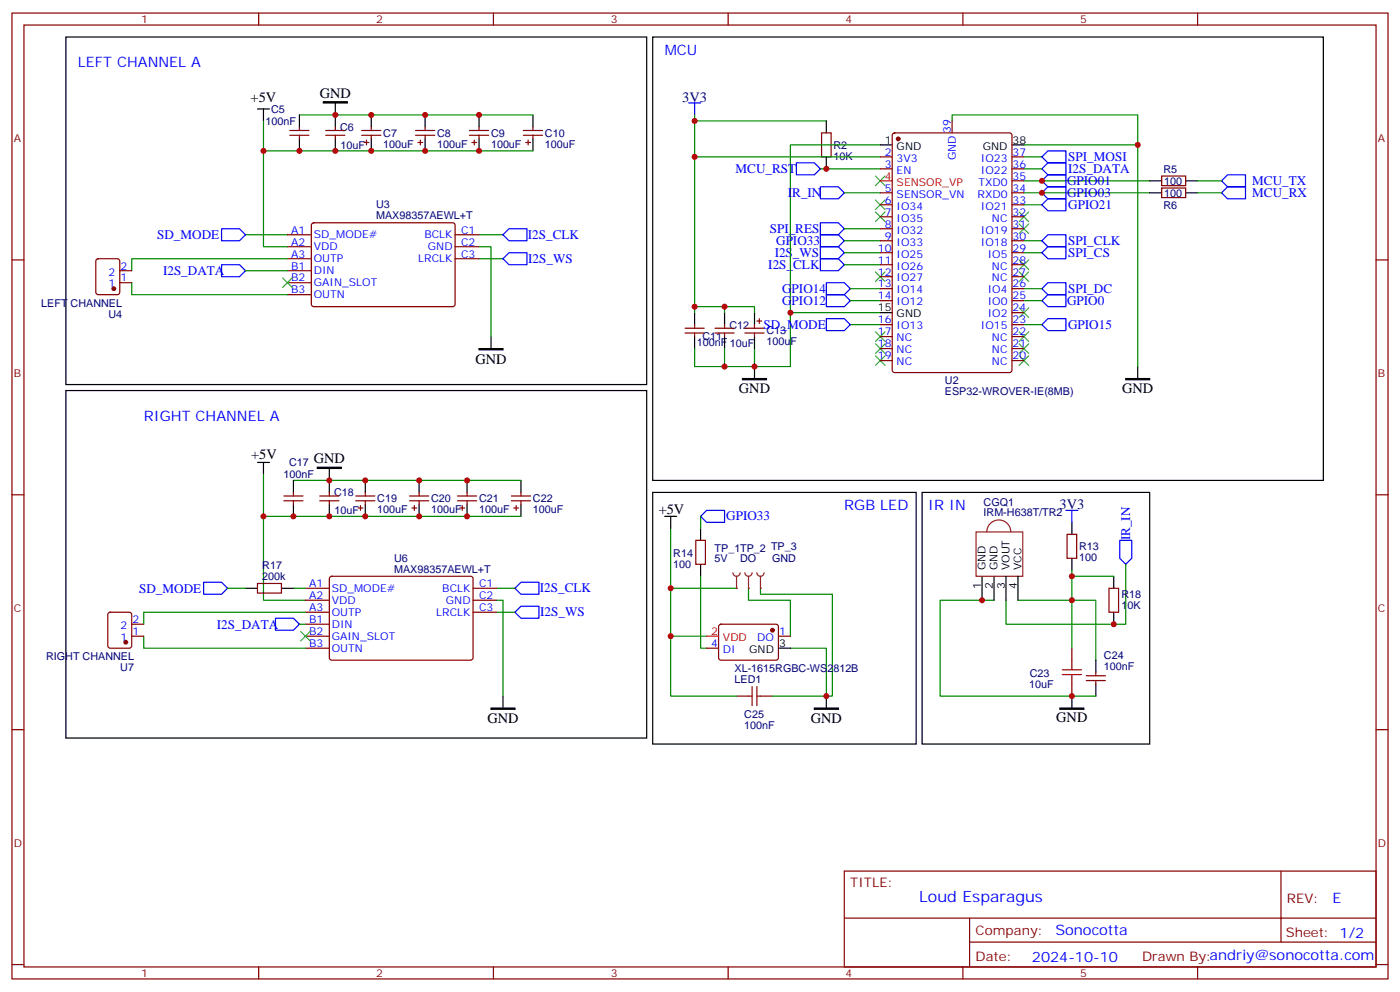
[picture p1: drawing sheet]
<svg xmlns="http://www.w3.org/2000/svg" width="412mm" height="292mm" viewBox="0 0 412 292" stroke-linecap="round" stroke-linejoin="round" font-family="sans-serif">
<g fill="none" stroke="#870000" stroke-width=".35">
<path d="M3.5 3.8h405.4v284.4h-405.4zM7.1 7.4h398.2v277.3h-398.2zM76.2 3.8v3.6M145.3 3.8v3.6M214.5 3.8v3.6M283.6 3.8v3.6M352.8 3.8v3.6M242 39.1h2.8v7.1h-2.8zM263.1 39.3l.4-.2h33.9l.6 .5 .1 69.4-.5 .6-34.1 .1-.6-.5-.1-69.4zM280.5 35.6v3.5M259.3 46.2h3.5M259.3 49.7h3.5"/>
<path d="M259.3 56.8h3.5M298.1 46.2h3.5M298.1 49.7h3.5M298.1 53.2h3.5M298.1 56.8h3.5M342.2 51.8h7v2.8h-7zM342.2 55.4h7v2.8h-7zM3.5 76.5h3.6M259.3 60.3h3.5M259.3 63.8h3.5M259.3 67.3h3.5M259.3 70.9h3.5"/>
<path d="M259.3 74.4h3.5M259.3 77.9h3.5M298.1 60.3h3.5M298.1 63.8h3.5M298.1 67.3h3.5M298.1 70.9h3.5M298.1 74.4h3.5M298.1 77.9h3.5M405.3 76.5h3.6M201.8 98h5.6M201.8 96.6h5.6M204.6 95.6v1"/>
<path d="M204.6 98v1.1M210.6 98h5.7M210.6 96.6h5.7M213.4 95.6v1M213.4 98v1.1M219.4 98h5.7M219.4 96.6h5.7M222.2 95.6v1M222.2 98v1.1M223 94.5h1.4M223.7 93.8v1.4M259.3 81.5h3.5"/>
<path d="M259.3 85h3.5M259.3 88.5h3.5M259.3 95.6h3.5M259.3 99.1h3.5M298.1 81.5h3.5M298.1 85h3.5M298.1 88.5h3.5M298.1 92h3.5M298.1 95.6h3.5M298.1 99.1h3.5M259.3 102.6h3.5M259.3 106.2h3.5"/>
<path d="M298.1 102.6h3.5M298.1 106.2h3.5M3.5 145.7h3.6M205 159.1h2.8v7h-2.8zM314.3 157.3h2.8v7.1h-2.8zM405.3 145.7h3.6M326.7 173.2h2.8v7h-2.8zM208.1 190.8h3.6M211.9 184l.5-.2h16.5l.4 .7-.1 9.4-.6 .4h-16.5l-.4-.7v-9.1zM229.3 187.3h3.5M315.7 190.8v3.5M320 198.9h5.6"/>
<path d="M322.8 197.9v1M3.5 214.8h3.6M217 204.9h3.5M224 204.9h3.5M315.7 201.4v3.5M320 200.3h5.6M322.8 200.3v1.1M405.3 214.8h3.6M248.7 256.4h156.6v28.3h-156.6zM377.3 256.5v20.8M248.7 270.3h156.5M285.6 277.3h119.6"/>
<path d="M285.6 270.3v14.1M3.5 284h3.6M76.2 284.7v3.5M145.3 284.7v3.5M214.5 284.7v3.5M283.6 284.7v3.5M352.8 284.7v3.5M405.3 284h3.6"/>
</g>
<g fill="none" stroke="#008700" stroke-width=".35">
<path d="M204.6 33.8v12.4h54.7M204.6 35.6h38.8M280.5 35.6v-1.8h54.6v74.1M204.6 46.2v45.8M241.7 49.7h17.6M248.7 56.8h10.6M259.3 42.7h-26.5v49.3M301.6 46.2h5.3M301.6 53.2h37.1M301.6 56.8h37.1M301.6 42.7h33.5M301.6 49.7h5.3"/>
<path d="M352.8 53.2h7M352.8 56.8h7M248.7 70.9h10.6M248.7 77.9h10.6M248.7 74.4h10.6M248.7 67.3h10.6M301.6 60.3h5.3M301.6 74.4h5.3M301.6 70.9h5.3M204.6 90.3h8.8v1.7M213.4 90.3h8.8v1.7M250.5 85h8.8"/>
<path d="M250.5 88.5h8.8M250.5 95.6h8.8M259.3 92h-26.5v15.9h-10.6v-5.3M301.6 85h5.3M301.6 88.5h5.3M301.6 95.6h5.3M204.6 102.6v5.3h8.8M213.4 102.6v5.3h8.8M197.6 155.5v17.7h19.4M206.4 152v3.5M197.6 173.2v31.7h19.4M206.4 169.7v21.1h1.7"/>
<path d="M220.5 173.2v3.5h12.3v10.6M224 173.2v1.7h21.2v30h-1.8M292.8 176.7h-15.9v28.2h45.9M299.9 176.7h22.9v17.6M315.7 169.7h12.4M315.7 167.9v22.9M331.6 166.1v17.7h-35.3v-7.1M197.6 187.3h10.5M232.8 190.8h10.6v14.1h-15.9"/>
</g>
<g fill="none" stroke="#000" stroke-width=".35">
<path d="M192.3 10.9h197.5v130.5h-197.5zM243.4 35.6v3.5M243.4 46.2v3.5M259.3 42.7h3.5M298.1 42.7h3.5M338.7 53.2h3.5M338.7 56.8h3.5M349.2 53.2h3.6M349.2 56.8h3.6M204.6 92v3.6M204.6 99.1v3.5M213.4 92v3.6"/>
<path d="M213.4 99.1v3.5M222.2 92v3.6M222.2 99.1v3.5M259.3 92h3.5M222.2 107.9v3.5M335.1 107.9v3.5M192.3 145h77.6v74h-77.6zM195.8 152h3.5M197.6 152v3.5M206.4 155.5v3.6M271.6 145h67.1v74h-67.1zM315.7 153.8v3.5"/>
<path d="M206.4 166.1v3.6M315.7 164.4v3.5M328.1 169.7v3.5M229.3 190.8h3.5M322.8 194.3v3.6M328.1 180.2v3.6M243.4 204.9v3.6M315.7 204.9v3.6M322.8 201.4v3.5"/>
</g>
<g fill="none" stroke="#3c3" stroke-width=".35">
<path d="M257.9 58.9l2.8 2.8M257.9 51.8l2.8 2.8M260.7 58.9l-2.8 2.8M260.7 51.8l-2.8 2.8M257.9 62.4l2.8 2.8M260.7 62.4l-2.8 2.8M300.2 65.9l2.8 2.9M300.2 62.4l2.8 2.8M300.2 76.5l2.8 2.8M303 65.9l-2.8 2.9M303 62.4l-2.8 2.8M303 76.5l-2.8 2.8"/>
<path d="M257.9 80l2.8 2.9M257.9 97.7l2.8 2.8M260.7 80l-2.8 2.9M260.7 97.7l-2.8 2.8M300.2 90.6l2.8 2.9M300.2 97.7l2.8 2.8M300.2 80l2.8 2.9M303 90.6l-2.8 2.9M303 97.7l-2.8 2.8M303 80l-2.8 2.9M257.9 104.7l2.8 2.9M257.9 101.2l2.8 2.8"/>
<path d="M260.7 104.7l-2.8 2.9M260.7 101.2l-2.8 2.8M300.2 101.2l2.8 2.8M300.2 104.7l2.8 2.9M303 101.2l-2.8 2.8M303 104.7l-2.8 2.9"/>
</g>
<g fill="none" stroke="#00f" stroke-width=".35">
<path d="M202.8 30.3h3.6M204.6 30.3v3.5M234.6 47.9h5.3l1.8 1.8-1.8 1.8h-5.3zM241.7 55h5.2l1.8 1.8-1.8 1.7h-5.2zM306.9 46.2l1.8-1.8h5.3v3.5h-5.3zM306.9 49.7l1.8-1.8h5.3v3.6h-5.3zM306.9 53.2l1.8-1.7h5.3v3.5h-5.3zM306.9 56.8l1.8-1.8h5.3v3.5h-5.3zM359.8 56.8l1.8-1.8h5.3v3.5h-5.3zM361.6 51.5h5.3v3.5h-5.3l-1.8-1.8zM241.7 65.6h5.2l1.8 1.7-1.8 1.8h-5.2zM241.7 76.2h5.2l1.8 1.7-1.8 1.8h-5.2z"/>
<path d="M241.7 72.6h5.2l1.8 1.8-1.8 1.8h-5.2zM241.7 69.1h5.2l1.8 1.8-1.8 1.7h-5.2zM306.9 60.3l1.8-1.8h5.3v3.6h-5.3zM306.9 74.4l1.8-1.8h5.3v3.6h-5.3zM306.9 70.9l1.8-1.8h5.3v3.5h-5.3zM243.4 83.2h5.3l1.8 1.8-1.8 1.7h-5.3zM243.4 86.7h5.3l1.8 1.8-1.8 1.8h-5.3zM306.9 85l1.8-1.8h5.3v3.5h-5.3zM306.9 95.6l1.8-1.8h5.3v3.5h-5.3zM306.9 88.5l1.8-1.8h5.3v3.6h-5.3zM206.4 152l1.7-1.8h5.3v3.6h-5.3zM314 150.2h3.5"/>
<path d="M315.7 150.2v3.6M329.8 159.1h3.6v5.3l-1.8 1.7-1.8-1.7z"/>
</g>
<path d="M218.7 111.4h7.1v.4h-7.1zM331.6 111.4h7.1v.4h-7.1zM239.9 208.5h7v.3h-7zM312.2 208.5h7.1v.3h-7.1z" fill="#000" stroke="#000" stroke-width=".35"/>
<path d="M259.3 53.2h3.5M208.1 187.3h3.6" fill="none" stroke="#f00" stroke-width=".35"/>
<g fill="#870000" stroke="#870000" stroke-width=".35">
<circle cx="264.6" cy="40.9" r=".53"/>
<circle cx="227.5" cy="185.5" r=".53"/>
</g>
<path d="M312.9 198.6h5.7M312.9 197.2h5.7M315.7 194.3v2.9M315.7 198.6v2.8M220.5 204.9h1M221.5 202.1v5.7M223 202.1v5.7M223 204.9h1" fill="none" stroke="#a10000" stroke-width=".35"/>
<path d="M215.9 168.6a1.06 1.06 0 0 0 1.1 1.1 1.06 1.06 0 0 0 1-1.1M217 169.7v3.5" fill="none" stroke="#8c2424" stroke-width=".35"/>
<circle cx="217" cy="173.2" r=".18" fill="#8c2424"/>
<path d="M219.4 168.6a1.06 1.06 0 0 0 1.1 1.1 1.06 1.06 0 0 0 1-1.1M220.5 169.7v3.5" fill="none" stroke="#8c2424" stroke-width=".35"/>
<circle cx="220.5" cy="173.2" r=".18" fill="#8c2424"/>
<path d="M223 168.6a1.06 1.06 0 0 0 1 1.1 1.06 1.06 0 0 0 1.1-1.1M224 169.7v3.5" fill="none" stroke="#8c2424" stroke-width=".35"/>
<circle cx="224" cy="173.2" r=".18" fill="#8c2424"/>
<g fill="none" stroke="#000" stroke-width=".35">
<path d="M19.4 10.9h171.1v102.3h-171.1zM75.8 32.1h3.6M77.6 32.1v3.5M88.2 33.8v3.6M98.8 30.3v7.1M109.4 33.8v3.6M125.2 33.8v3.6M141.1 33.8v3.6M157 33.8v3.6M88.2 40.9v3.5M98.8 40.9v3.5M109.4 40.9v3.5"/>
<path d="M125.2 40.9v3.5M141.1 40.9v3.5M157 40.9v3.5M144.6 99.1v3.5M19.4 115h171.1v102.3h-171.1zM75.8 136.1h3.6M77.6 136.1v3.6M97 137.9v7.1M86.4 141.4v3.6M86.4 148.5v3.5M97 148.5v3.5M107.6 141.4v3.6"/>
<path d="M107.6 148.5v3.5M123.5 141.4v3.6M123.5 148.5v3.5M137.6 141.4v3.6M137.6 148.5v3.5M153.5 141.4v3.6M153.5 148.5v3.5M72.3 173.2h3.5M82.9 173.2h3.5M289.3 169.7v7M292.8 169.7v7M296.3 169.7v7"/>
<path d="M299.9 169.7v7M148.2 204.9v3.6"/>
</g>
<path d="M287.5 156.6h13.8v13.1h-13.8zM290.7 156.6a3.5 3.5 0 0 1 3.5-3.5 3.5 3.5 0 0 1 3.5 3.5" fill="none" stroke="#8c2424" stroke-width=".35"/>
<g fill="none" stroke="#008700" stroke-width=".35">
<path d="M77.6 35.6v8.8h79.4M88.2 33.8h68.8M77.6 44.4v28.2h7.1M72.3 69.1h12.4M72.3 79.7h12.4M84.7 76.2h-45.9v3.5M141.1 72.6h3.5v26.5M141.1 69.1h7.1M141.1 76.2h7.1M38.8 83.2v3.5h45.9M77.6 139.7v37h12.4M77.6 152h75.9"/>
<path d="M86.4 141.4h67.1M67 173.2h5.3M86.4 173.2h3.6M146.4 176.7h1.8v28.2M146.4 173.2h5.3M42.3 187.3v3.5h47.7M88.2 183.8h1.8M90 180.2h-47.7v3.6M146.4 180.2h5.3"/>
</g>
<path d="M65.3 67.3h5.3l1.7 1.8-1.7 1.8h-5.3zM65.3 77.9h5.3l1.7 1.8-1.7 1.8h-5.3zM149.9 74.4h5.3v3.5h-5.3l-1.7-1.7zM149.9 67.3h5.3v3.6h-5.3l-1.7-1.8zM243.4 93.8h5.3l1.8 1.8-1.8 1.7h-5.3zM60 171.4h5.3l1.7 1.8-1.7 1.7h-5.3zM153.5 171.4h5.2v3.5h-5.2l-1.8-1.7zM81.1 182h5.3l1.8 1.8-1.8 1.7h-5.3zM151.7 180.2l1.8-1.7h5.2v3.5h-5.2z" fill="none" stroke="#00f" stroke-width=".35"/>
<g fill="none" stroke="#870000" stroke-width=".35">
<path d="M85.4 39.8h5.6M85.4 38.4h5.6M88.2 37.4v1M88.2 39.8v1.1M96 39.8h5.6M96 38.4h5.6M98.8 37.4v1M98.8 39.8v1.1M106.5 39.8h5.7M106.5 38.4h5.7M109.4 37.4v1M109.4 39.8v1.1"/>
<path d="M122.4 39.8h5.7M122.4 38.4h5.7M125.2 37.4v1M125.2 39.8v1.1M138.3 39.8h5.6M138.3 38.4h5.6M141.1 37.4v1M141.1 39.8v1.1M154.2 39.8h5.6M154.2 38.4h5.6M157 37.4v1M157 39.8v1.1"/>
<path d="M107.2 41.9h1.5M107.9 41.2v1.5M123.1 41.9h1.4M123.8 41.2v1.5M139 41.9h1.4M139.7 41.2v1.5M154.9 41.9h1.4M155.6 41.2v1.5M28.5 76.4l.4-.2h5.7l.6 .4 .1 9.4-.5 .7h-5.9l-.6-.4-.1-9.4zM35.3 79.7h3.5M84.7 69.1h7M84.7 72.6h7"/>
<path d="M84.7 76.2h7M84.7 79.7h7M92 65.8l.4-.2h41.2l.5 .7-.1 23.5-.7 .5-41.1-.1-.5-.6v-23.3zM134.1 69.1h7M134.1 72.6h7M134.1 76.2h7M35.3 83.2h3.5M84.7 83.2h7M84.7 86.7h7M83.6 147.4h5.7M83.6 146h5.7M86.4 145v1"/>
<path d="M86.4 147.4v1.1M94.2 147.4h5.6M94.2 146h5.6M97 145v1M97 147.4v1.1M104.8 147.4h5.6M104.8 146h5.6M105.5 149.5h1.4M106.2 148.8v1.4M107.6 145v1M107.6 147.4v1.1M120.6 147.4h5.7"/>
<path d="M120.6 146h5.7M121.4 149.5h1.4M122.1 148.8v1.4M123.5 145v1M123.5 147.4v1.1M134.8 147.4h5.6M134.8 146h5.6M135.5 149.5h1.4M136.2 148.8v1.4M137.6 145v1M137.6 147.4v1.1M150.6 147.4h5.7"/>
<path d="M150.6 146h5.7M151.3 149.5h1.5M152 148.8v1.4M153.5 145v1M153.5 147.4v1.1M75.8 171.8h7.1v2.8h-7.1zM90 173.2h7M90 176.7h7M97.2 169.9l.5-.2h41.2l.4 .7v23.5l-.7 .4h-41.2l-.4-.7v-23.2zM139.3 173.2h7.1M139.3 176.7h7.1M32 180.4l.5-.2h5.6l.7 .5v9.4l-.5 .7h-5.8l-.7-.4-.1-9.5z"/>
<path d="M38.8 183.8h3.5M38.8 187.3h3.5M90 180.2h7M90 183.8h7M90 187.3h7M90 190.8h7M139.3 180.2h7.1"/>
</g>
<path d="M95.2 30h7.1v.3h-7.1zM141.1 102.6h7.1v.4h-7.1zM93.5 137.5h7v.4h-7zM144.6 208.5h7.1v.3h-7.1z" fill="#000" stroke="#000" stroke-width=".35"/>
<path d="M83.3 81.8l2.8 2.8M86.1 81.8l-2.8 2.8M88.5 185.9l2.9 2.8M91.4 185.9l-2.9 2.8" fill="none" stroke="#3c3" stroke-width=".35"/>
<g fill="#870000" stroke="#870000" stroke-width=".35">
<circle cx="33.5" cy="85" r=".53"/>
<circle cx="37" cy="189.1" r=".53"/>
</g>
<g fill="#c00">
<circle cx="204.6" cy="35.6" r=".88"/>
<circle cx="243.4" cy="49.7" r=".88"/>
<circle cx="232.8" cy="92" r=".88"/>
<circle cx="335.1" cy="42.7" r=".88"/>
<circle cx="306.9" cy="53.2" r=".88"/>
<circle cx="306.9" cy="56.8" r=".88"/>
<circle cx="213.4" cy="90.3" r=".88"/>
<circle cx="213.4" cy="107.9" r=".88"/>
<circle cx="222.3" cy="107.9" r=".88"/>
<circle cx="204.6" cy="90.3" r=".88"/>
<circle cx="204.6" cy="46.2" r=".88"/>
<circle cx="243.4" cy="204.9" r=".88"/>
<circle cx="197.6" cy="187.3" r=".88"/>
<circle cx="197.6" cy="173.2" r=".88"/>
<circle cx="315.7" cy="204.9" r=".88"/>
<circle cx="315.7" cy="176.7" r=".88"/>
<circle cx="328.1" cy="183.8" r=".88"/>
<circle cx="315.7" cy="169.7" r=".88"/>
<circle cx="289.3" cy="176.7" r=".88"/>
<circle cx="141.1" cy="44.4" r=".88"/>
<circle cx="125.2" cy="44.4" r=".88"/>
<circle cx="141.1" cy="33.8" r=".88"/>
<circle cx="125.2" cy="33.8" r=".88"/>
<circle cx="137.6" cy="152" r=".88"/>
<circle cx="123.5" cy="152" r=".88"/>
<circle cx="137.6" cy="141.4" r=".88"/>
<circle cx="123.5" cy="141.4" r=".88"/>
<circle cx="107.6" cy="152" r=".88"/>
<circle cx="107.6" cy="141.4" r=".88"/>
<circle cx="109.4" cy="44.4" r=".88"/>
<circle cx="109.4" cy="33.8" r=".88"/>
<circle cx="97" cy="152" r=".88"/>
<circle cx="97" cy="141.4" r=".88"/>
<circle cx="98.8" cy="44.4" r=".88"/>
<circle cx="86.4" cy="152" r=".88"/>
<circle cx="98.8" cy="33.8" r=".88"/>
<circle cx="88.2" cy="44.4" r=".88"/>
<circle cx="77.6" cy="152" r=".88"/>
<circle cx="77.6" cy="44.4" r=".88"/>
</g>
<text font-size="4.6" fill="#00f" x="270.8" y="265.5">Loud Esparagus</text>
<g font-size="4.2" fill="#00f">
<text x="195.8" y="16.2">MCU</text>
<text x="22.9" y="19.7">LEFT CHANNEL A</text>
<text x="42.3" y="123.8">RIGHT CHANNEL A</text>
<text x="248.7" y="150.2">RGB LED</text>
<text x="273.4" y="150.2">IR IN</text>
<text x="392.5" y="265.7">E</text>
<text x="310.9" y="275.3">Sonocotta</text>
<text x="304" y="283.1">2024-10-10</text>
</g>
<g font-size="4.2">
<text x="73.8" y="30">+5V</text>
<text x="94.2" y="28.8">GND</text>
<text x="140.1" y="107.1">GND</text>
<text x="217.7" y="115.8">GND</text>
<text x="330.6" y="115.8">GND</text>
<text x="74" y="135">+5V</text>
<text x="92.4" y="136.3">GND</text>
<text x="194" y="151.3">+5V</text>
<text x="143.6" y="212.8">GND</text>
<text x="238.8" y="212.8">GND</text>
<text x="311.1" y="212.7">GND</text>
</g>
<g font-size="4.2" fill="#000080">
<text x="201" y="30">3V3</text>
<text x="312.1" y="149.9">3V3</text>
</g>
<g font-size="3.9" fill="#00f">
<text x="314.7" y="47.4">SPI_MOSI</text>
<text x="216.7" y="50.9">MCU_RST</text>
<text x="314.7" y="50.9">I2S_DATA</text>
<text x="232.1" y="58">IR_IN</text>
<text x="314.3" y="54.5">GPIO01</text>
<text x="314.3" y="58">GPIO03</text>
<text x="368.9" y="54.4">MCU_TX</text>
<text x="368.9" y="57.9">MCU_RX</text>
<text x="314.7" y="61.6">GPIO21</text>
<text x="46.3" y="70.4">SD_MODE</text>
<text x="155.5" y="70.3">I2S_CLK</text>
<text x="226.7" y="68.6">SPI_RES</text>
<text x="155.6" y="77.3">I2S_WS</text>
<text x="228.2" y="75.7">I2S_WS</text>
<text x="228.6" y="72.1">GPIO33</text>
<text x="314.7" y="75.6">SPI_CS</text>
<text x="314.7" y="72.1">SPI_CLK</text>
<text x="48" y="81">I2S_DATA</text>
<text x="226.3" y="79.2">I2S_CLK</text>
<text x="230.4" y="86.2">GPIO14</text>
<text x="230.4" y="89.8">GPIO12</text>
<text x="314.3" y="89.8">GPIO0</text>
<text x="314.7" y="86.2">SPI_DC</text>
<text x="224.9" y="97">SD_MODE</text>
<text x="314.6" y="96.8">GPIO15</text>
<text x="213.9" y="153.2">GPIO33</text>
<text x="332.9" y="159.1" transform="rotate(-90 332.9 159.1)">IR_IN</text>
<text x="41" y="174.5">SD_MODE</text>
<text x="159" y="174.3">I2S_CLK</text>
<text x="63.9" y="185">I2S_DATA</text>
<text x="159.1" y="181.4">I2S_WS</text>
</g>
<g font-size="3.9" fill="#800">
<text x="250.5" y="261">TITLE:</text>
<text x="379.1" y="265.7">REV:</text>
<text x="287.4" y="275.2">Company:</text>
<text x="378.7" y="275.8">Sheet: 1/2</text>
<text x="287.4" y="282.9">Date:</text>
<text x="336.4" y="283">Drawn By:andriy@sonocotta.com</text>
</g>
<g font-size="3.2" fill="#800">
<text x="41.6" y="6.8">1</text>
<text x="110.8" y="6.8">2</text>
<text x="179.9" y="6.8">3</text>
<text x="249.1" y="6.8">4</text>
<text x="318.2" y="6.8">5</text>
<text x="4.1" y="41.9">A</text>
<text x="405.9" y="41.9">A</text>
<text x="4.1" y="111.1">B</text>
<text x="405.9" y="111.1">B</text>
<text x="4.1" y="180.2">C</text>
<text x="405.9" y="180.2">C</text>
<text x="4.1" y="249.4">D</text>
<text x="405.9" y="249.4">D</text>
<text x="41.6" y="287.7">1</text>
<text x="110.8" y="287.7">2</text>
<text x="179.9" y="287.7">3</text>
<text x="249.1" y="287.7">4</text>
<text x="318.2" y="287.7">5</text>
</g>
<g font-size="3.2" fill="#000080">
<text x="79.9" y="33.2">C5</text>
<text x="78.2" y="36.7">100nF</text>
<text x="100.2" y="38.5">C6</text>
<text x="112.9" y="40.3">C7</text>
<text x="128.8" y="40.3">C8</text>
<text x="144.6" y="40.3">C9</text>
<text x="160.5" y="40.3">C10</text>
<text x="100.3" y="43.8">10uF</text>
<text x="112.9" y="43.5">100uF</text>
<text x="128.8" y="43.5">100uF</text>
<text x="144.6" y="43.5">100uF</text>
<text x="160.5" y="43.5">100uF</text>
<text x="245.5" y="47">10K</text>
<text x="245.5" y="43.8">R2</text>
<text x="342.7" y="50.8">R5</text>
<text x="343" y="54.4">100</text>
<text x="343" y="57.9">100</text>
<text x="110.8" y="64.5">MAX98357AEWL+T</text>
<text x="110.8" y="61.3">U3</text>
<text x="342.7" y="61.4">R6</text>
<text x="12.2" y="90.3">LEFT CHANNEL</text>
<text x="31.9" y="93.5">U4</text>
<text x="205.2" y="102">100nF</text>
<text x="206.9" y="100.2">C11</text>
<text x="214.9" y="96.7">C12</text>
<text x="225.8" y="101.7">100uF</text>
<text x="225.8" y="98.4">C13</text>
<text x="215" y="102">10uF</text>
<text x="278.4" y="113">U2</text>
<text x="278.4" y="116.3">ESP32-WROVER-IE(8MB)</text>
<text x="85.2" y="137.3">C17</text>
<text x="83.5" y="140.8">100nF</text>
<text x="98.4" y="146.1">C18</text>
<text x="111.1" y="147.9">C19</text>
<text x="127" y="147.9">C20</text>
<text x="141.1" y="147.9">C21</text>
<text x="157" y="147.9">C22</text>
<text x="289.7" y="148.9">CGQ1</text>
<text x="98.6" y="151.4">10uF</text>
<text x="111.1" y="151.1">100uF</text>
<text x="127" y="151.1">100uF</text>
<text x="141.1" y="151.1">100uF</text>
<text x="157" y="151.1">100uF</text>
<text x="289.7" y="152">IRM-H638T/TR2</text>
<text x="317.9" y="161.9">R13</text>
<text x="77.3" y="167.5">R17</text>
<text x="116.1" y="165.4">U6</text>
<text x="198.3" y="167.3">100</text>
<text x="198.3" y="164">R14</text>
<text x="210.5" y="165.5">5V</text>
<text x="210.5" y="162.4">TP_1TP_2 TP_3</text>
<text x="218" y="165.5">DO</text>
<text x="227.4" y="165.5">GND</text>
<text x="317.9" y="165.1">100</text>
<text x="77.3" y="170.7">200k</text>
<text x="116.1" y="168.6">MAX98357AEWL+T</text>
<text x="330.4" y="179.3">10K</text>
<text x="330.4" y="176.1">R18</text>
<text x="13.6" y="194.3">RIGHT CHANNEL</text>
<text x="35.4" y="197.6">U7</text>
<text x="216.4" y="197.9">XL-1615RGBC-WS2812B</text>
<text x="325.2" y="197.3">100nF</text>
<text x="325.2" y="194">C24</text>
<text x="216.4" y="201">LED1</text>
<text x="303.2" y="202.5">10uF</text>
<text x="303.4" y="199.3">C23</text>
<text x="219.2" y="214.6">100nF</text>
<text x="219.2" y="211.4">C25</text>
</g>
<g font-size="3.2" fill="#00f">
<text x="280.1" y="39.1" transform="rotate(-90 280.1 39.1)">39</text>
<text x="260.6" y="45.8">2</text>
<text x="264.1" y="47.6">3V3</text>
<text x="281.5" y="47.1" transform="rotate(-90 281.5 47.1)">GND</text>
<text x="288.9" y="47.6">IO23</text>
<text x="298.3" y="45.8">37</text>
<text x="260.6" y="49.4">3</text>
<text x="264.1" y="51.1">EN</text>
<text x="288.9" y="51.1">IO22</text>
<text x="298.3" y="49.4">36</text>
<text x="298.3" y="52.9">35</text>
<text x="260.6" y="59.9">6</text>
<text x="260.6" y="56.4">5</text>
<text x="264.1" y="58.2">SENSOR_VN</text>
<text x="287.9" y="58.2">RXD0</text>
<text x="288.2" y="54.6">TXD0</text>
<text x="298.3" y="56.4">34</text>
<text x="298.3" y="59.9">33</text>
<text x="260.6" y="63.5">7</text>
<text x="264.1" y="65.2">IO35</text>
<text x="264.1" y="61.7">IO34</text>
<text x="288.9" y="61.7">IO21</text>
<text x="292.2" y="65.2">NC</text>
<text x="298.3" y="63.5">32</text>
<text x="85.8" y="68.8">A1</text>
<text x="92.4" y="70.2">SD_MODE#</text>
<text x="125" y="70.2">BCLK</text>
<text x="135.8" y="68.8">C1</text>
<text x="260.6" y="70.5">9</text>
<text x="260.6" y="67">8</text>
<text x="264.1" y="68.8">IO32</text>
<text x="288.9" y="68.8">IO19</text>
<text x="298.3" y="67">31</text>
<text x="298.3" y="70.5">30</text>
<text x="85.8" y="72.3">A2</text>
<text x="85.8" y="75.8">A3</text>
<text x="92.4" y="73.7">VDD</text>
<text x="92.4" y="77.2">OUTP</text>
<text x="123.2" y="77.2">LRCLK</text>
<text x="126.1" y="73.7">GND</text>
<text x="135.8" y="72.3">C2</text>
<text x="135.8" y="75.8">C3</text>
<text x="258.6" y="77.6">11</text>
<text x="258.6" y="74">10</text>
<text x="264.1" y="75.8">IO25</text>
<text x="264.1" y="72.3">IO33</text>
<text x="288.9" y="72.3">IO18</text>
<text x="290.9" y="75.8">IO5</text>
<text x="298.3" y="74">29</text>
<text x="298.3" y="77.6">28</text>
<text x="32" y="81.1">2</text>
<text x="35.5" y="82.9">1</text>
<text x="35.5" y="79.3">2</text>
<text x="85.8" y="79.3">B1</text>
<text x="85.8" y="82.9">B2</text>
<text x="92.4" y="80.8">DIN</text>
<text x="258.6" y="81.1">12</text>
<text x="264.1" y="82.9">IO27</text>
<text x="264.1" y="79.3">IO26</text>
<text x="292.2" y="79.3">NC</text>
<text x="292.2" y="82.9">NC</text>
<text x="298.3" y="81.1">27</text>
<text x="32" y="84.6">1</text>
<text x="85.8" y="86.4">B3</text>
<text x="92.4" y="84.3">GAIN_SLOT</text>
<text x="92.4" y="87.8">OUTN</text>
<text x="258.6" y="88.2">14</text>
<text x="258.6" y="84.6">13</text>
<text x="264.1" y="89.9">IO12</text>
<text x="264.1" y="86.4">IO14</text>
<text x="290.9" y="86.4">IO4</text>
<text x="290.9" y="89.9">IO0</text>
<text x="298.3" y="84.6">26</text>
<text x="298.3" y="88.2">25</text>
<text x="258.6" y="95.2">16</text>
<text x="290.9" y="93.5">IO2</text>
<text x="298.3" y="91.7">24</text>
<text x="298.3" y="95.2">23</text>
<text x="258.6" y="98.7">17</text>
<text x="264.1" y="100.5">NC</text>
<text x="264.1" y="97">IO13</text>
<text x="288.9" y="97">IO15</text>
<text x="292.2" y="100.5">NC</text>
<text x="298.3" y="98.7">22</text>
<text x="258.6" y="105.8">19</text>
<text x="258.6" y="102.3">18</text>
<text x="264.1" y="107.6">NC</text>
<text x="264.1" y="104">NC</text>
<text x="292.2" y="104">NC</text>
<text x="292.2" y="107.6">NC</text>
<text x="298.3" y="102.3">21</text>
<text x="298.3" y="105.8">20</text>
<text x="91.1" y="172.8">A1</text>
<text x="141.1" y="172.8">C1</text>
<text x="91.1" y="176.4">A2</text>
<text x="91.1" y="179.9">A3</text>
<text x="97.7" y="174.2">SD_MODE#</text>
<text x="97.7" y="177.8">VDD</text>
<text x="130.3" y="174.2">BCLK</text>
<text x="131.4" y="177.8">GND</text>
<text x="141.1" y="176.4">C2</text>
<text x="141.1" y="179.9">C3</text>
<text x="35.5" y="185.2">2</text>
<text x="39" y="183.4">2</text>
<text x="91.1" y="183.4">B1</text>
<text x="97.7" y="181.3">OUTP</text>
<text x="97.7" y="184.8">DIN</text>
<text x="128.5" y="181.3">LRCLK</text>
<text x="35.5" y="188.7">1</text>
<text x="39" y="186.9">1</text>
<text x="91.1" y="186.9">B2</text>
<text x="91.1" y="190.5">B3</text>
<text x="97.7" y="188.3">GAIN_SLOT</text>
<text x="97.7" y="191.9">OUTN</text>
<text x="209.5" y="190.5">4</text>
<text x="223.1" y="188.7">DO</text>
<text x="229.5" y="186.9">1</text>
<text x="213" y="192.2">DI</text>
</g>
<g font-size="3.2">
<text x="260.6" y="42.3">1</text>
<text x="264.1" y="44.1">GND</text>
<text x="289.5" y="44.1">GND</text>
<text x="298.3" y="42.3">38</text>
<text x="258.6" y="91.7">15</text>
<text x="264.1" y="93.5">GND</text>
<text x="290.3" y="167.9" transform="rotate(-90 290.3 167.9)">GND</text>
<text x="293.9" y="167.9" transform="rotate(-90 293.9 167.9)">GND</text>
<text x="297.4" y="167.9" transform="rotate(-90 297.4 167.9)">VOUT</text>
<text x="300.9" y="167.9" transform="rotate(-90 300.9 167.9)">VCC</text>
<text x="288.9" y="173.4" transform="rotate(-90 288.9 173.4)">1</text>
<text x="292.5" y="173.4" transform="rotate(-90 292.5 173.4)">2</text>
<text x="296" y="173.4" transform="rotate(-90 296 173.4)">3</text>
<text x="299.5" y="173.4" transform="rotate(-90 299.5 173.4)">4</text>
<text x="229.5" y="190.5">3</text>
<text x="220.7" y="192.2">GND</text>
</g>
<g font-size="3.2" fill="#f00">
<text x="260.6" y="52.9">4</text>
<text x="264.1" y="54.6">SENSOR_VP</text>
<text x="209.5" y="186.9">2</text>
<text x="213" y="188.7">VDD</text>
</g>
</svg>
